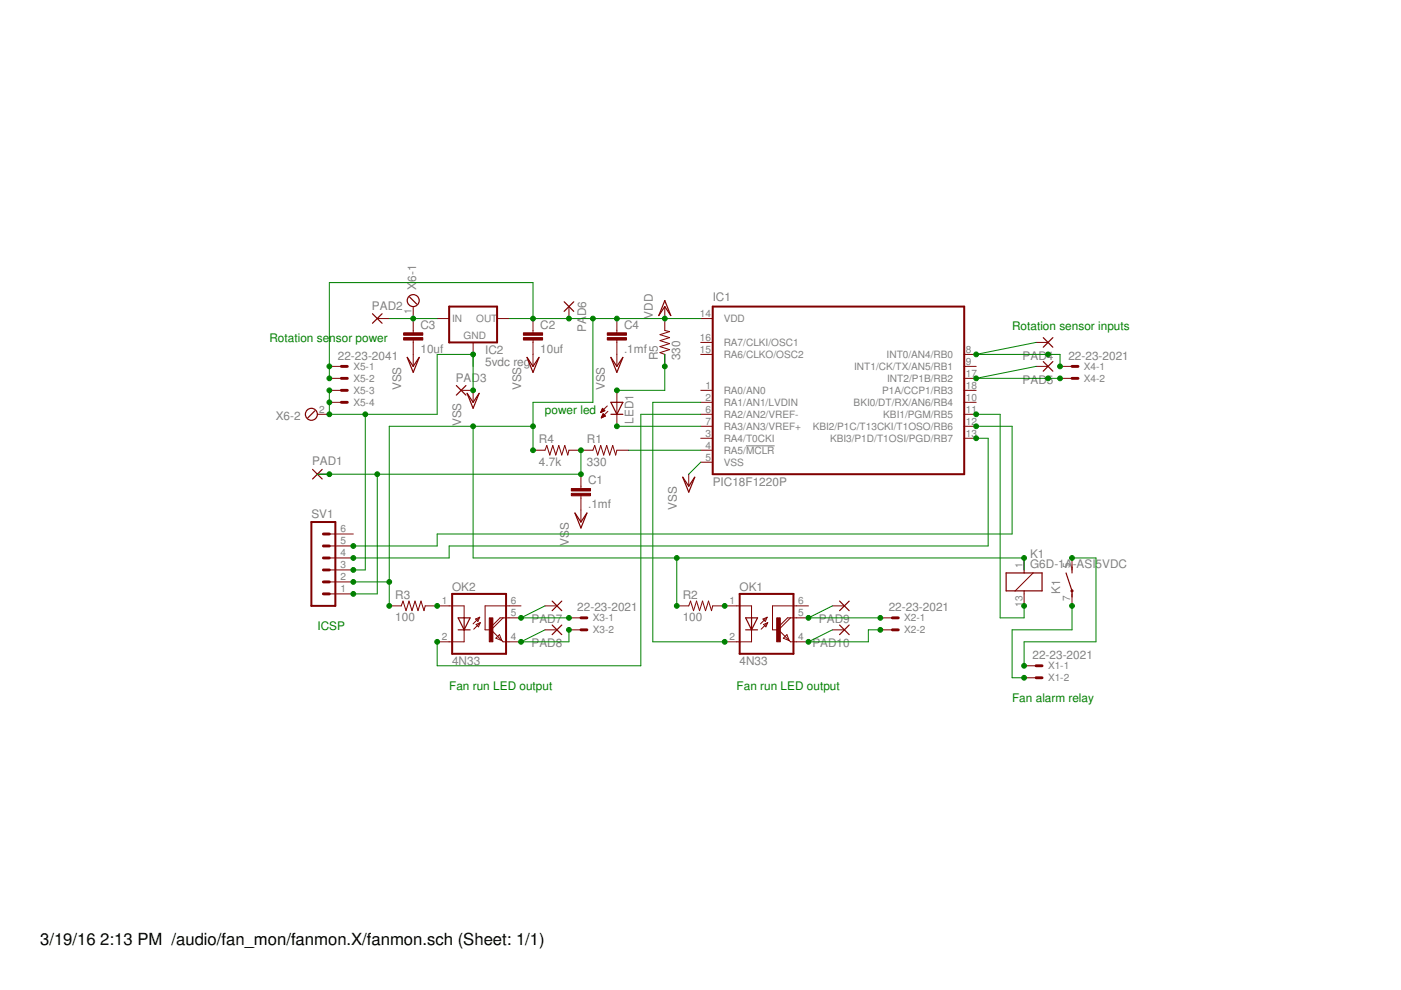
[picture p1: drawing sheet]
<svg xmlns="http://www.w3.org/2000/svg" width="297mm" height="210mm" viewBox="0 0 297 210" stroke-linecap="round" stroke-linejoin="round" font-family="sans-serif">
<path d="M158.2 94.5h6" fill="none" stroke="#808080" stroke-width=".21"/>
<g fill="none" stroke="#800000" stroke-width=".42">
<path d="M95.2 65h10.2v7.6h-10.2zM151.1 65h53.3v35.5h-53.3zM66 110.7h5.1v17.8h-5.1zM95.9 125.9h11.4v12.7h-11.4zM156.8 125.9h11.4v12.7h-11.4z"/>
<circle cx="227.3" cy="125.3" r=".13"/>
</g>
<g fill="none" stroke="#800000" stroke-width=".21">
<path d="M69.8 77.7h2.6M80 67.5h2.5M87.6 65v5.6M87.6 72.1v5.6M92.7 67.5h2.5M100.3 72.6v2.5M105.4 67.5h2.5M113 67.5v3.1M113 72.1v5.6M120.6 65v2.5M130.8 67.5v3.1M130.8 72.1v5.6"/>
<path d="M140.9 65v5.1l1.1 .2-2.1 .7 2.1 .6-2.1 .6 2.1 .7-2.1 .6 2.1 .6-2.1 .7 1 .3v2.6M148.6 75.1h2.5M148.6 67.5h2.5M148.6 72.6h2.5M204.4 75.1h2.6M204.4 77.7h2.6M219.7 77.7h2.5M219.7 72.6h2.5M224.7 77.7h2.6M67.3 87.8h2.5M69.8 80.2h2.6M69.8 82.8h2.6"/>
<path d="M69.8 85.3h2.6M97.8 82.8h2.5v2.5M113 95.5h2.5l.4-1.1 .7 2.1 .6-2.1 .6 2.1 .7-2.1 .6 2.1 .6-2.1 .7 2.1 .2-1h5.1l.4-1.1 .6 2.1 .7-2.1 .6 2.1 .6-2.1 .7 2.1 .6-2.1 .6 2.1 .3-1h2.5M127.4 87.5h.1M127.4 87.3h.3M127.5 87.2h.4M127.5 87.1h.7M127.5 88.5h.1M127.6 88.4h.3M127.6 87h.5M127.6 86.8h.4M127.6 88.3h.6"/>
<path d="M127.7 88.2h.6M127.7 86.7h.2M127.7 86.6h.1M127.7 88.1h.5M127.7 86.6l.5 .5-.8 .4zM127.8 87.9h.3M127.8 87.8h.2M127.9 87.7l.5 .5-.9 .4zM128.8 86.1l-1.4 1.4M128.9 87.2l-1.4 1.4M130.8 82.8v7.6M148.6 87.8h2.5"/>
<path d="M148.6 90.4h2.5M148.6 92.9h2.5M148.6 95.5h2.5M148.6 98h2.5M148.6 82.8h2.5M148.6 85.3h2.5M204.4 87.8h2.6M204.4 90.4h2.6M204.4 92.9h2.6M204.4 80.2h2.6M204.4 82.8h2.6M204.4 85.3h2.6"/>
<path d="M224.7 80.2h2.6M67.3 100.5h2.5M69.8 118.3h5.1M69.8 115.8h5.1M69.8 113.2h5.1M123.2 100.5v3.1M123.2 105.1v5.6M146 100.5v2.6M217.1 118.3v3.2M227.3 118.3v2.5M69.8 125.9h5.1M69.8 123.4h5.1"/>
<path d="M69.8 120.8h5.1M82.5 128.5h2.6l.3-1.1 .7 2.1 .6-2.1 .7 2.1 .6-2.1 .6 2.1 .7-2.1 .6 2.1 .2-1h8.3v2.5M98.4 133.5v2.6h-5.7M100.8 131.3l.9-.4-.4 .9zM100.9 132.4l.9-.4-.3 .9zM101.7 130.9l-1.4 1.4M101.8 132l-1.4 1.4M104.1 133.5l2.6 2.6h3.8M105.9 134.6l.5 1.2-1.3-.5zM106.7 131l-2.6 2.5M110.5 128.5h-7.7v5h1.3M110.5 131h-4.5l-1.9 1.9"/>
<path d="M115.5 133.5h2.6M115.5 128.5h2.6M120.6 133.5h2.6M120.6 131h2.6M143.5 128.5h2.5l.4-1.1 .6 2.1 .7-2.1 .6 2.1 .6-2.1 .7 2.1 .6-2.1 .7 2.1 .2-1h8.2v2.5M159.3 133.5v2.6h-5.7M161.8 131.3l.8-.4-.3 .9zM161.9 132.4l.9-.4-.4 .9zM162.6 130.9l-1.4 1.4M162.8 132l-1.4 1.4M165.1 133.5l2.5 2.6h3.8M166.8 134.6l.5 1.2-1.2-.5z"/>
<path d="M167.6 131l-2.5 2.5M171.4 128.5h-7.6v5h1.3M171.4 131h-4.4l-1.9 1.9M176.5 133.5h2.5M176.5 128.5h2.5M186.6 133.5h2.6M186.6 131h2.6M217.1 125.3v3.2M219 121.5l-3.8 3.8M227.3 125.9v2.6M217.1 141.2h2.6M217.1 143.7h2.6"/>
</g>
<g fill="none" stroke="#800000" stroke-width=".25">
<path d="M79 66.5l2 2M81 66.5l-2 2M86.3 75.8l1.3 1.9 1.3-1.9-1.3 3.2zM86.8 63l1.6 1.5M111.7 75.8l1.3 1.9 1.3-1.9-1.3 3.2zM119.6 64l2 2M121.6 64l-2 2M129.5 75.8l1.3 1.9 1.3-1.9-1.3 3.2zM140.9 63.7l1.3 3.2-1.3-1.9-1.2 1.9zM221.2 71.6l2 2M221.2 76.7l2 2M223.2 71.6l-2 2"/>
<path d="M223.2 76.7l-2 2M66.3 99.5l2 2.1M66.8 87.1l-1.5 1.5M68.3 99.5l-2 2.1M96.8 81.7l2 2.1M98.8 81.7l-2 2.1M99 83.4l1.3 1.9 1.3-1.9-1.3 3.2zM129.5 85.3h2.6l-1.3 2.5zM129.5 87.8h2.6M121.9 108.8l1.3 1.9 1.2-1.9-1.2 3.2zM144.8 101.2l1.2 1.9 1.3-1.9-1.3 3.2zM97.1 133.5h2.6"/>
<path d="M97.1 131h2.6l-1.3 2.5zM98.4 131v2.5M117.1 127.4l2 2.1M117.1 132.5l2 2.1M119.1 127.4l-2 2.1M119.1 132.5l-2 2.1M158.1 131h2.5l-1.3 2.5zM158.1 133.5h2.5M159.3 131v2.5M178 127.4l2 2.1M178 132.5l2 2.1M180 127.4l-2 2.1"/>
<path d="M180 132.5l-2 2.1M213.3 121.5h7.6v3.8h-7.6zM226 121.5l1.3 3.8v1.3M227.3 120.2v1.3"/>
<circle cx="87.6" cy="63.7" r="1.27"/>
<circle cx="66" cy="87.8" r="1.27"/>
</g>
<g fill="#800000" stroke="#800000" stroke-width=".21">
<path d="M164.7 131h.7v5.1h-.7z"/>
<path d="M103.7 131h.8v5.1h-.8z"/>
<path d="M121.1 103.6h4.1v.5h-4.1z"/>
<path d="M121.1 104.6h4.1v.5h-4.1z"/>
<path d="M111 70.6h4v.5h-4z"/>
<path d="M111 71.6h4v.5h-4z"/>
<path d="M85.6 70.6h4v.5h-4z"/>
<path d="M85.6 71.6h4v.5h-4z"/>
<path d="M128.8 70.6h4v.5h-4z"/>
<path d="M128.8 71.6h4v.5h-4z"/>
</g>
<g fill="none" stroke="#800000" stroke-width=".61">
<path d="M72.4 77.7h1.2M227.3 77.7h1.3M72.4 80.2h1.2M72.4 82.8h1.2M72.4 85.3h1.2M227.3 80.2h1.3M68.6 115.8h1.2M68.6 118.3h1.2M68.6 113.2h1.2M68.6 120.8h1.2M68.6 123.4h1.2M68.6 125.9h1.2"/>
<path d="M123.2 131h1.2M123.2 133.5h1.2M189.2 131h1.3M189.2 133.5h1.3M219.7 141.2h1.2M219.7 143.7h1.2"/>
</g>
<g fill="none" stroke="#008000" stroke-width=".21">
<path d="M82.5 67.5h10.2M107.9 67.5h40.7M113 67.5v-7.6h-43.2v20.3M125.7 67.5v17.8h-12.7v10.2M140.9 75.1v7.7h-10.1M219.7 72.6l-12.7 2.5h17.7v2.6M219.7 77.7l-12.7 2.5h17.7M69.8 82.8v5h22.9v-12.7h7.6v7.7M77.4 87.8v33h-2.5M100.3 90.4v27.9h116.8v2.5M113 90.4h-30.5v38.1M123.2 95.5v5h-55.9"/>
<path d="M130.8 90.4h17.8M133.3 95.5h15.3M148.6 85.3h-10.2v50.8h15.2M148.6 87.8h-12.7v53.4h-43.2v-5.1M148.6 98l-2.6 2.5M207 90.4h7.6v22.8h-121.9v2.6h-17.8M207 87.8h5v43.2h5.1v-2.5M207 92.9h2.5v22.9h-114.3v2.5h-20.3M80 100.5v25.4h-5.1M143.5 118.3v10.2M227.3 118.3h5.1v17.8h-15.3v5.1M74.9 123.4h7.6"/>
<path d="M115.5 133.5l-5 2.6h10.1v-2.6M115.5 128.5l-5 2.5h10.1M176.5 133.5l-5.1 2.6h12.7v-2.6h2.5M176.5 128.5l-5.1 2.5h15.2M227.3 128.5v5h-12.7v10.2h2.5"/>
</g>
<g fill="#008000" stroke="#008000" stroke-width=".21">
<circle cx="153.6" cy="128.5" r=".51"/>
<circle cx="92.7" cy="128.5" r=".51"/>
<circle cx="123.2" cy="100.5" r=".51"/>
<circle cx="123.2" cy="95.5" r=".51"/>
<circle cx="69.8" cy="100.5" r=".51"/>
<circle cx="80" cy="100.5" r=".51"/>
<circle cx="74.9" cy="125.9" r=".51"/>
<circle cx="87.6" cy="67.5" r=".51"/>
<circle cx="153.6" cy="136.1" r=".51"/>
<circle cx="92.7" cy="136.1" r=".51"/>
<circle cx="113" cy="67.5" r=".51"/>
<circle cx="130.8" cy="67.5" r=".51"/>
<circle cx="125.7" cy="67.5" r=".51"/>
<circle cx="100.3" cy="90.4" r=".51"/>
<circle cx="113" cy="90.4" r=".51"/>
<circle cx="143.5" cy="128.5" r=".51"/>
<circle cx="82.5" cy="128.5" r=".51"/>
<circle cx="113" cy="95.5" r=".51"/>
<circle cx="140.9" cy="67.5" r=".51"/>
<circle cx="120.6" cy="67.5" r=".51"/>
<circle cx="143.5" cy="118.3" r=".51"/>
<circle cx="217.1" cy="118.3" r=".51"/>
<circle cx="69.8" cy="77.7" r=".51"/>
<circle cx="69.8" cy="80.2" r=".51"/>
<circle cx="82.5" cy="123.4" r=".51"/>
<circle cx="74.9" cy="123.4" r=".51"/>
<circle cx="100.3" cy="82.8" r=".51"/>
<circle cx="100.3" cy="75.1" r=".51"/>
<circle cx="69.8" cy="82.8" r=".51"/>
<circle cx="69.8" cy="85.3" r=".51"/>
<circle cx="69.8" cy="87.8" r=".51"/>
<circle cx="77.4" cy="87.8" r=".51"/>
<circle cx="74.9" cy="120.8" r=".51"/>
<circle cx="224.7" cy="77.7" r=".51"/>
<circle cx="222.2" cy="75.1" r=".51"/>
<circle cx="207" cy="75.1" r=".51"/>
<circle cx="224.7" cy="80.2" r=".51"/>
<circle cx="222.2" cy="80.2" r=".51"/>
<circle cx="207" cy="80.2" r=".51"/>
<circle cx="110.5" cy="131" r=".51"/>
<circle cx="120.6" cy="131" r=".51"/>
<circle cx="110.5" cy="136.1" r=".51"/>
<circle cx="120.6" cy="133.5" r=".51"/>
<circle cx="186.6" cy="131" r=".51"/>
<circle cx="171.4" cy="131" r=".51"/>
<circle cx="186.6" cy="133.5" r=".51"/>
<circle cx="171.4" cy="136.1" r=".51"/>
<circle cx="130.8" cy="82.8" r=".51"/>
<circle cx="140.9" cy="77.7" r=".51"/>
<circle cx="130.8" cy="90.4" r=".51"/>
<circle cx="207" cy="87.8" r=".51"/>
<circle cx="217.1" cy="128.5" r=".51"/>
<circle cx="227.3" cy="128.5" r=".51"/>
<circle cx="217.1" cy="143.7" r=".51"/>
<circle cx="227.3" cy="118.3" r=".51"/>
<circle cx="217.1" cy="141.2" r=".51"/>
<circle cx="74.9" cy="118.3" r=".51"/>
<circle cx="207" cy="92.9" r=".51"/>
<circle cx="74.9" cy="115.8" r=".51"/>
<circle cx="207" cy="90.4" r=".51"/>
</g>
<g font-size="3.5">
<text x="8.5" y="200.4">3/19/16</text>
<text x="21.3" y="200.4">2:13 PM /audio/fan_mon/fanmon.X/fanmon.sch (Sheet: 1/1)</text>
</g>
<g font-size="2.5" fill="#808080">
<text x="88.2" y="59.8" transform="rotate(-90 88.2 59.8)">6-1</text>
<text x="78.9" y="65.7">PAD2</text>
<text x="88.2" y="61.4" transform="rotate(-90 88.2 61.4)">X</text>
<text x="151.1" y="63.7">IC1</text>
<text x="89.1" y="69.7">C3</text>
<text x="114.5" y="69.7">C2</text>
<text x="124.3" y="70.4" transform="rotate(-90 124.3 70.4)">PA</text>
<text x="124.3" y="67" transform="rotate(-90 124.3 67)">D6</text>
<text x="132.3" y="69.7">C4</text>
<text x="138.4" y="67.5" transform="rotate(-90 138.4 67.5)">VDD</text>
<text x="71.6" y="76.3">22-23-2041</text>
<text x="89.1" y="74.8">10uf</text>
<text x="102.8" y="77.7">5vdc reg</text>
<text x="102.8" y="75.1">IC2</text>
<text x="114.5" y="74.8">10uf</text>
<text x="132.3" y="74.8">.1mf</text>
<text x="139.4" y="76.4" transform="rotate(-90 139.4 76.4)">R5</text>
<text x="144.2" y="76.4" transform="rotate(-90 144.2 76.4)">330</text>
<text x="216.8" y="76.2">PAD4</text>
<text x="226.5" y="76.3">22-23-2021</text>
<text x="85.1" y="82.8" transform="rotate(-90 85.1 82.8)">VSS</text>
<text x="96.6" y="80.9">PAD3</text>
<text x="110.5" y="82.8" transform="rotate(-90 110.5 82.8)">VSS</text>
<text x="128.2" y="82.8" transform="rotate(-90 128.2 82.8)">VSS</text>
<text x="216.8" y="81.3">PAD5</text>
<text x="58.5" y="89">X6-2</text>
<text x="134.3" y="89.9" transform="rotate(-90 134.3 89.9)">LED1</text>
<text x="97.8" y="90.4" transform="rotate(-90 97.8 90.4)">VSS</text>
<text x="114.3" y="94">R4</text>
<text x="124.4" y="94">R1</text>
<text x="66.2" y="98.7">PAD1</text>
<text x="114.3" y="98.8">4.7k</text>
<text x="124.4" y="98.8">330</text>
<text x="124.7" y="107.8">.1mf</text>
<text x="124.7" y="102.7">C1</text>
<text x="151.1" y="103.1">PIC18F1220P</text>
<text x="66" y="109.9">SV1</text>
<text x="143.5" y="108.2" transform="rotate(-90 143.5 108.2)">VSS</text>
<text x="120.6" y="115.8" transform="rotate(-90 120.6 115.8)">VSS</text>
<text x="218.4" y="118.3">K1</text>
<text x="95.8" y="125.3">OK2</text>
<text x="156.8" y="125.3">OK1</text>
<text x="218.4" y="120.5">G6D-1A</text>
<text x="224.7" y="125.9" transform="rotate(-90 224.7 125.9)">K1</text>
<text x="227.4" y="120.5">-ASI5VDC</text>
<text x="83.8" y="131.8">100</text>
<text x="83.8" y="127">R3</text>
<text x="122.4" y="129.6">22-23-2021</text>
<text x="144.8" y="131.8">100</text>
<text x="144.8" y="127">R2</text>
<text x="188.4" y="129.6">22-23-2021</text>
<text x="112.7" y="132.1">PAD7</text>
<text x="112.7" y="137.2">PAD8</text>
<text x="172.2" y="137.2">PAD10</text>
<text x="173.6" y="132.1">PAD9</text>
<text x="95.8" y="141.1">4N33</text>
<text x="156.8" y="141.1">4N33</text>
<text x="218.9" y="139.8">22-23-2021</text>
</g>
<g font-size="2.5" fill="#008000">
<text x="214.6" y="70.1">Rotation sensor inputs</text>
<text x="57.1" y="72.6">Rotation sensor power</text>
<text x="115.5" y="87.8">power led</text>
<text x="67.3" y="133.5">ICSP</text>
<text x="95.2" y="146.2">Fan run LED output</text>
<text x="156.2" y="146.2">Fan run LED output</text>
<text x="214.6" y="148.8">Fan alarm relay</text>
</g>
<g font-size="2.1" fill="#808080">
<text x="87.3" y="66.5" transform="rotate(-90 87.3 66.5)">1</text>
<text x="95.9" y="68.2">IN</text>
<text x="98.3" y="71.8">GND</text>
<text x="100.9" y="68.2">OUT</text>
<text x="148.4" y="67.2">14</text>
<text x="153.4" y="68.3">VDD</text>
<text x="148.4" y="74.8">15</text>
<text x="148.4" y="72.3">16</text>
<text x="153.4" y="75.9">RA6/CLKO/OSC2</text>
<text x="153.4" y="73.4">RA7/CLKI/OSC1</text>
<text x="188" y="75.9">INT0/AN4/RB0</text>
<text x="204.8" y="74.8">8</text>
<text x="204.8" y="77.3">9</text>
<text x="74.9" y="78.4">X5-1</text>
<text x="74.9" y="81">X5-2</text>
<text x="74.9" y="83.5">X5-3</text>
<text x="149.6" y="82.4">1</text>
<text x="153.4" y="83.5">RA0/AN0</text>
<text x="181.1" y="78.4">INT1/CK/TX/AN5/RB1</text>
<text x="187" y="83.5">P1A/CCP1/RB3</text>
<text x="188.1" y="81">INT2/P1B/RB2</text>
<text x="204.8" y="79.9">17</text>
<text x="204.8" y="82.4">18</text>
<text x="229.8" y="78.4">X4-1</text>
<text x="229.8" y="81">X4-2</text>
<text x="67.7" y="87.5">2</text>
<text x="74.9" y="86.1">X5-4</text>
<text x="149.6" y="87.5">6</text>
<text x="149.6" y="84.9">2</text>
<text x="153.4" y="88.6">RA2/AN2/VREF-</text>
<text x="153.4" y="86.1">RA1/AN1/LVDIN</text>
<text x="181" y="86.1">BKI0/DT/RX/AN6/RB4</text>
<text x="187.3" y="88.6">KBI1/PGM/RB5</text>
<text x="204.8" y="84.9">10</text>
<text x="204.8" y="87.5">11</text>
<text x="149.6" y="90">7</text>
<text x="149.6" y="92.6">3</text>
<text x="149.6" y="95.1">4</text>
<text x="153.4" y="91.1">RA3/AN3/VREF+</text>
<text x="153.4" y="93.7">RA4/T0CKI</text>
<text x="172.3" y="91.1">KBI2/P1C/T13CKI/T1OSO/RB6</text>
<text x="176" y="93.7">KBI3/P1D/T1OSI/PGD/RB7</text>
<text x="204.8" y="90">12</text>
<text x="204.8" y="92.6">13</text>
<text x="149.6" y="97.6">5</text>
<text x="153.4" y="96.2">RA5/MCLR</text>
<text x="153.4" y="98.8">VSS</text>
<text x="72.2" y="112.9">6</text>
<text x="72.2" y="117.9">4</text>
<text x="72.2" y="115.4">5</text>
<text x="72.2" y="125.6">1</text>
<text x="72.2" y="123">2</text>
<text x="72.2" y="120.5">3</text>
<text x="216.8" y="120.5" transform="rotate(-90 216.8 120.5)">1</text>
<text x="226.9" y="120.5" transform="rotate(-90 226.9 120.5)">5</text>
<text x="93.7" y="128.1">1</text>
<text x="108.3" y="128.1">6</text>
<text x="108.3" y="130.6">5</text>
<text x="125.7" y="131.8">X3-1</text>
<text x="154.6" y="128.1">1</text>
<text x="169.2" y="128.1">6</text>
<text x="169.2" y="130.6">5</text>
<text x="191.7" y="131.8">X2-1</text>
<text x="216.8" y="128.6" transform="rotate(-90 216.8 128.6)">13</text>
<text x="226.9" y="127.5" transform="rotate(-90 226.9 127.5)">7</text>
<text x="93.7" y="135.7">2</text>
<text x="108.3" y="135.7">4</text>
<text x="125.7" y="134.3">X3-2</text>
<text x="154.6" y="135.7">2</text>
<text x="169.2" y="135.7">4</text>
<text x="191.7" y="134.3">X2-2</text>
<text x="222.2" y="141.9">X1-1</text>
<text x="222.2" y="144.5">X1-2</text>
</g>
</svg>
